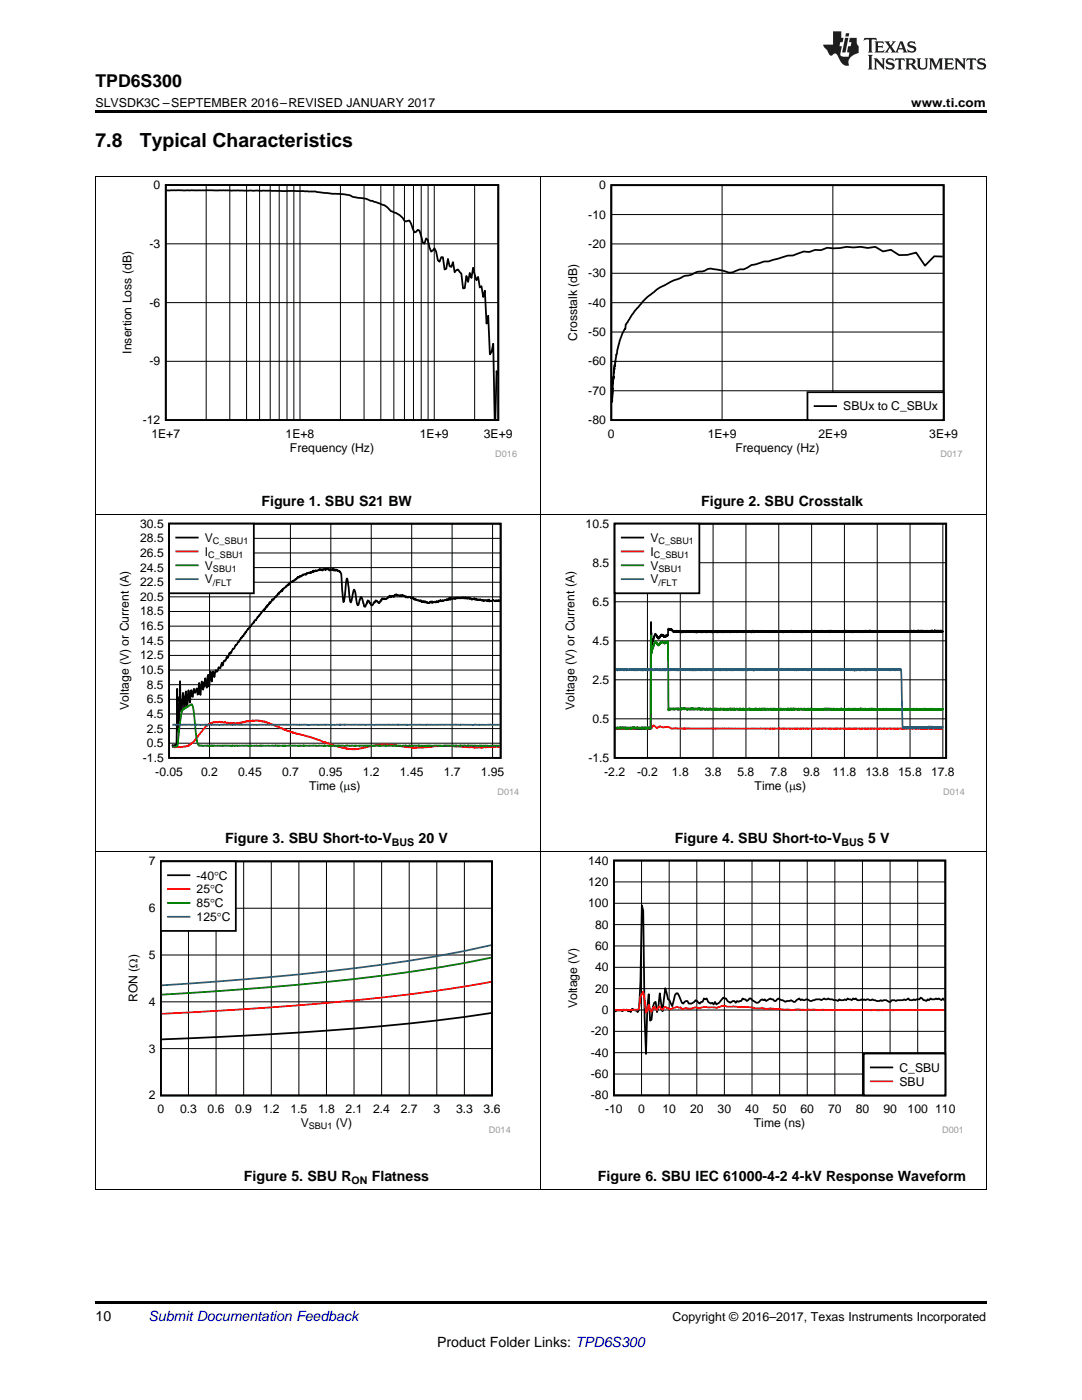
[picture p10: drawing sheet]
<svg xmlns="http://www.w3.org/2000/svg" width="216mm" height="279mm" viewBox="0 0 216 279" stroke-linecap="round" stroke-linejoin="round" font-family="sans-serif">
<path d="M19 237.4h.2zM196.7 237.4h.1zM19 259.7h177.8v.5h-177.8z" fill="#000"/>
<path d="M19.1 170v67.4M107.9 170v67.4M196.8 170v67.4M19 237.4h177.8" fill="none" stroke="#000" stroke-width=".2"/>
<path d="M25.1 171h76.7v55.1h-76.7z" fill-rule="evenodd" fill="#fff"/>
<path d="M32.1 171.9h66.1v46.7h-66.1zM98 202.2a564 564 0 0 1-60.4 5l-5.3 .2" fill="none" stroke="#000" stroke-width=".35"/>
<g fill="none" stroke="#000" stroke-width=".2">
<path d="M37.6 171.9v46.7M43.1 171.9v46.7M48.6 171.9v46.7M54.1 171.9v46.7M59.6 171.9v46.7M65.1 171.9v46.7M70.6 171.9v46.7M76.1 171.9v46.7M81.7 171.9v46.7M87.2 171.9v46.7M92.7 171.9v46.7M32.1 199.9h66.1"/>
<path d="M32.1 190.6h66.1M32.1 181.3h66.1M32.1 209.3h66.1"/>
</g>
<path d="M98 196a431.7 431.7 0 0 1-49.4 5.4l-16.3 .9" fill="none" stroke="#f00" stroke-width=".35"/>
<path d="M98 191.1a377.1 377.1 0 0 1-49.4 6.3l-16.3 1.1" fill="none" stroke="#008000" stroke-width=".35"/>
<path d="M98 188.6a350.6 350.6 0 0 1-49.4 6.9l-16.3 1.1" fill="none" stroke="#295c75" stroke-width=".35"/>
<path d="M32.1 171.9h14.9v13.9h-14.9z" fill-rule="evenodd" fill="#fff"/>
<path d="M32.1 171.9h15v13.9h-15zM33.5 174.7h4.3" fill="none" stroke="#000" stroke-width=".35"/>
<path d="M33.5 177.4h4.3" fill="none" stroke="#f00" stroke-width=".35"/>
<path d="M33.5 180.2h4.3" fill="none" stroke="#008000" stroke-width=".35"/>
<path d="M33.5 183h4.3" fill="none" stroke="#295c75" stroke-width=".35"/>
<path d="M112.8 170.8h79.2v55.3h-79.2z" fill-rule="evenodd" fill="#fff"/>
<path d="M122.5 171.7h66.1v46.9h-66.1zM188.5 199.6l-.4-.3-.2 .3-.6-.3-.3 .1-.2-.1-.3 .1h-.6l-.2-.1-.3 .3-.3-.2-.3 .4-.5-.2-.6-.5-.2 .3h-.6l-.3 .2-.3-.2-.2 .2h-.6l-.2-.3-.6 .3-.3-.2-.3 .2h-1.1l-.2 .2-.3-.2h-.6l-.2 .3h-.3a1.02 1.02 0 0 0-1.4-.1l-.3-.2-.2 .2h-.6l-.8-.4-.3 .2-.5-.2-.6 .2-.3-.2-.2 .2-.3-.2-.3 .2h-.5l-.3-.3-.3 .1-.3-.1-.2 .3-.9-.3-.3 .3-.2-.2-.3 .2h-.6l-.2-.2-.3 .4-1.1-.4h-.6l-.2-.1-.3 .1-.6-.1-.5 .3-.3-.2h-.8l-.6 .2a.74 .74 0 0 1-1.1-.2l-.5 .2-.6-.2-.2 .2-.3-.3-.8 .6h-.3l-.6-.3-1.1 .3-1.4-.6-.5 .5h-.3l-.3-.4-.5-.1-.8 .5-.3-.4-.3 .2-.3-.2-.5 .5a.74 .74 0 0 1-1.1-.1l-.6-.5h-.2l-.6 .5-.3-.4-.5-.1-.3 .5-.5 .1-.3-.1-.3 .3-.3-.3h-.2a.61 .61 0 0 1-.6 .3 .61 .61 0 0 1-.5-.3l-.3-.5-.6-.2-.8 1-.6 .4-.2-.6-.3 .6-.3-.4-.3 .2-.5-.4-.3-.6-.3 .1-.2-.1-.3 .6h-.3l-.3 .4-.8-.7a1.5 1.5 0 0 1-1.4 .7l-.2-.5-.6 .1-.3 .4-.2-.2-.9-1.9h-.2l-.3 .4-.6 2.2-.5-1.2-.3-.2-.5-2.2-.6 4.6-.6-3.6-.2 2.8-.3 1-.3-2.1-.3 .2-.2 .9-.3 2.5-.3 .2-.3-5.3-.2 2.6-.3 9.3-.3-7.3-.3-21.3-.2-1-.3 15.2-.3 5.6-.3 .5-.2-.3h-.3l-.6-.4-.2 .7-.3-.3-.3 .1-.3-.3-.2 .2-.3-.2-.3 .3a1.55 1.55 0 0 0-1.5 0" fill="none" stroke="#000" stroke-width=".35"/>
<g fill="none" stroke="#000" stroke-width=".2">
<path d="M122.5 176h66.1M128 171.7v46.9M133.5 171.7v46.9M139 171.7v46.9M144.5 171.7v46.9M150.1 171.7v46.9M155.6 171.7v46.9M161.1 171.7v46.9M166.6 171.7v46.9M172.1 171.7v46.9M177.6 171.7v46.9M183.1 171.7v46.9"/>
<path d="M122.5 197.3h66.1M122.5 193h66.1M122.5 188.8h66.1M122.5 184.5h66.1M122.5 180.3h66.1M122.5 214.3h66.1M122.5 210.1h66.1M122.5 205.8h66.1M122.5 201.6h66.1"/>
</g>
<path d="M122.7 201.6h3.2l1.6-.2 .3-2.6 .5-.9 .6 4.2 .3-.4 .2-1.2 .3 1.1 .3 .3 .3-.7 .2-.3 .6 .7 .3-.6 .2-.1 .6 .6 .6-.6 1.1 .5 1.1-.4 .5 .2 .3-.2 .3 .3 .2 .1 .6-.2 1.1 .1 .8-.2 .6 .1 1.1-.2h1.6a3.4 3.4 0 0 0 2.2-.3l.9 .2 4.1 .1 1.9 .3h2.5l1.4 .1 .2-.1 2.5 .3 1.4-.2 6.3 .2h23" fill="none" stroke="#f00" stroke-width=".35"/>
<path d="M172.3 210.3h16.3v8.3h-16.3z" fill-rule="evenodd" fill="#fff"/>
<path d="M172.3 210.3h16.3v8.3h-16.3zM173.8 213h4.2" fill="none" stroke="#000" stroke-width=".35"/>
<path d="M173.8 215.8h4.2" fill="none" stroke="#f00" stroke-width=".35"/>
<path d="M19.1 102.6v67.4M107.9 102.6v67.4M196.8 102.6v67.4M19 170h177.8" fill="none" stroke="#000" stroke-width=".2"/>
<path d="M23.4 103.6h80.2v55.1h-80.2z" fill-rule="evenodd" fill="#fff"/>
<path d="M33.7 104.5h66.2v46.8h-66.2zM99.7 119.8l-.1 .2-.2-.2-.2 .2-.2-.2-.1 .2-.5-.3-.3 .3-.3-.1-.2 .2v-.5l-.3 .4-.1-.2-.1 .1-.6-.1v.2l-.3-.3-.1 .2-.3-.3v.2l-.2-.2-.4 .2-.2-.3-.2 .2-.1-.3-.2 .2-.2-.1-.1 .2-.1-.2-.3-.2-.1 .2-.3-.3-.2 .3-.3-.3-.1 .3-.3-.2v.1l-.1-.2-.2 .2-.1-.2-.2 .2-.1-.1-.4 .1-.2-.2v.2l-.1-.1-.1 .2-.2-.1-.1 .1-.2-.1-.2 .2-.1-.2h-.2l-.1 .2-.1-.2v.3l-.2-.4-.2 .5-.2-.2-.1 .2v-.2l-.6 .3-.2-.1-.1 .2-.2-.2-.1 .1-.1-.1-.4 .4-.4-.2v.2l-.3-.1-.4 .2-.1-.3-.1 .3-.2-.2-.1 .2v-.2l-.2 .2-.2-.1-.1 .1-.1-.2-.1 .2-.2-.3-.2 .2-.2-.2-.2 .2-.1-.2-.1 .1-.1-.3-.1 .2-.1-.2v.1l-.6-.1-.2-.2-.1 .1-.1-.2-.1 .2-.2-.3v.1l-.1-.3-.2 .2-.1-.2-.1 .2-.2-.3-.2 .1-.1-.1-.2 .1-.3-.2v.2l-.1-.2-.1 .1-.5-.3h-.1v.2l-.2-.2-.1 .2-.1-.2-.1 .2-.2-.2h-.3l-.1-.2v.2l-.2-.1-.2 .1-.1 .3-.1-.2v.2l-.4-.1-.1 .2-.3-.3-.2 .4-.1-.2a.55 .55 0 0 1-.7 .5v-.2l-.1 .2-.1-.1-.2 .1-.1-.2-.1 .4-.1 .1v-.1l-.3 .5-.7-.5-.7 1-.3-.1-.4-.8-.2 .1v-.2l-.5 1.3-.2-.1-.6-1.9-.3 .6-.3 1.1h-.1l-.5-2.5-.2-.6-.7 2.5-.2-.4-.6-4.4-.7 4.8-.4-5.7-.2-.4-.4-.2-.1 .1-.1-.2-.1 .1-.2-.3-.1 .3-.2-.3-.2 .3-.1-.3-.1 .2v-.2l-.2 .2-.1-.2-.3 .3-.2-.4-.1 .1-.1-.1-.1 .1h-.2l-.1 .2-.2-.3-.4 .4v-.3l-.2 .2-.3-.3-.1 .3-.1-.1-.3 .2-.2 .1-.1-.2-.1 .2-.2-.1v.1l-.1-.1-.1 .3v-.3l-.4 .4v-.2l-.2 .3-.1-.1-.6 .2v-.1l-.1 .3-.1-.2v.2l-.3-.1-.3 .2-.1-.1-.2 .3-.1-.1-.2 .2-.1-.1v.3l-.3-.2-.4 .6v-.1l-.3 .2-.1 .2-.1-.1v.2l-.2-.1-.1 .2-.1-.1-.2 .3-.1-.1-.1 .4-.1-.2v.3l-.1-.2-.1 .2-.2 .2v-.2l-.2 .4-.4 .2-.1 .3-.1-.2-.1 .5-.1-.2-.1 .2v-.1l-.4 .3-.1 .4v-.2l-.1 .3-.5 .5-.2-.1-.3 .6v-.1l-.2 .2v-.2l-.4 .7v-.2l-.5 .8v-.1l-.1 .3-.1-.2-.4 .9-.1-.2-1.1 1.4a.83 .83 0 0 0-.5 .8l-.2-.1-.2 .6-.1-.2-1.6 2.1v-.1l-.4 .8-.1-.1-.3 .6-.1-.1-.4 .8h-.2l-.2 .5-.3 .2-.3 .7h-.2l-.4 .8-.1-.1-.1 .3-.2-.2-.3 1v-.2h-.2l-.1 .6-.2 .2-.1-.1-.1 .1-.3 1-.1-.6-.4 1.1-.2-.3-.3 .9-.2 .1-.2-.3-.2 1.3-.3-1.1-.2 2-.3-2-.3 3.1-.1-2.4-.3 2.5-.2-1.4-.1 .6v-1l-.2 1.5v-.8l-.3 1.5-.2-1.6-.3 2.7-.3-2.4-.3 2.3-.1-1.2-.4 .9-.2-.8-.1 .1-.2 1.5-.3-1.3-.2 2.4-.3-2.4-.2 3.2-.3-3-.3 3.4-.3-3.1-.3 3.8-.3-6.2-.2 10.3-.1-5.6-.1 2.3-.1-.1v-5.3l-.2 11.2-.2 .2-.3-.2-.1 .2-.1-.2-.1 .2" fill="none" stroke="#000" stroke-width=".35"/>
<g fill="none" stroke="#000" stroke-width=".2">
<path d="M33.7 119.1h66.2M33.7 116.2h66.2M33.7 113.3h66.2M33.7 110.4h66.2M33.7 107.4h66.2M41.8 104.5v46.8M49.9 104.5v46.8M57.9 104.5v46.8M66 104.5v46.8M74.1 104.5v46.8M82.2 104.5v46.8M90.2 104.5v46.8"/>
<path d="M98.3 104.5v46.8M33.7 139.6h66.2M33.7 136.6h66.2M33.7 133.7h66.2M33.7 130.8h66.2M33.7 127.9h66.2M33.7 125h66.2M33.7 122h66.2M33.7 148.3h66.2M33.7 145.4h66.2M33.7 142.5h66.2"/>
</g>
<path d="M99.7 149l-2.7 .2-.4-.1-.6 .1-1-.1-.3 .1-.1-.1-.1 .1-.5-.1-.3 .1-1-.1-.2-.1-.2 .1-2.2-.3-1.8 .1-.3-.1-.1 .1-2.7 .2-.2 .1-.3-.1-.2 .1-.2-.1v.1l-.7-.1-.5 .2-.2-.2-.2 .2-.1-.2-.3 .1-.3-.1h-.9l-3.2-.5-.2 .1-.5-.2h-1.1l-4.7 1h-1.8l-1.7-.5-.3 .1-1.3-.5v.1l-4.5-1.7-3.5-.8-4.4-1.7-.2-.2-.1 .1-.4-.3-.2 .1-.1-.2h-.8l-.3-.2-.1 .1-.1-.1h-1.1l-.9 .2-.3-.1-.6 .3v-.1l-.4 .1h-.4l-.3 .2-.4-.1-.4 .2-1.4-.3-.2 .1-.3-.2-.2 .1-.4-.2-.2 .2-.3-.2-.4 .2-.8-.1-1.5 .8-2 2.7-1.3 1.2-1.8 .3h-.8l-.3 .1-.3-.2-.2 .1" fill="none" stroke="#f00" stroke-width=".35"/>
<path d="M99.7 148.8h-59.7a.62 .62 0 0 1-.6-.6l-1-7.4-.1-.3-.2 .1-1.6 1a44 44 0 0 0-1.1 7.3l-1 .1" fill="none" stroke="#008000" stroke-width=".35"/>
<path d="M34.4 144.6h65.3" fill="none" stroke="#295c75" stroke-width=".35"/>
<path d="M33.7 104.5h16.9v13.9h-16.9z" fill-rule="evenodd" fill="#fff"/>
<path d="M33.7 104.5h16.9v13.9h-16.9zM35.2 107.3h4.3" fill="none" stroke="#000" stroke-width=".35"/>
<path d="M35.2 110h4.3" fill="none" stroke="#f00" stroke-width=".35"/>
<path d="M35.2 112.8h4.3" fill="none" stroke="#008000" stroke-width=".35"/>
<path d="M35.2 115.6h4.3" fill="none" stroke="#295c75" stroke-width=".35"/>
<path d="M112.3 103.6h80.2v55.1h-80.2z" fill-rule="evenodd" fill="#fff"/>
<path d="M122.6 104.5h66.2v46.8h-66.2zM188.1 125.9l-.1 .2-.1-.2v.3l-.1-.3v.3v-.4l-.1 .3-.1-.3-.2 .4v-.3v.2v-.2l-.1 .2-.1-.2v.2v-.3l-.1 .4-.1-.4v.3v-.2l-.1 .2-.1-.2-.1 .2v-.3l-.1 .3-.1-.3-.1 .3-.1-.2v.2l-.1-.2-.1 .2v-.2v.2l-.1-.3v.3l-.2-.3v.3l-.1-.2-.1 .2v-.2l-.1 .1-.1-.1-.1 .2v-.2l-.1 .2v-.2l-.1 .2-.2-.3-.1 .3-.1-.2v.3l-.2-.3-.2 .2-.1-.3-.1 .3-.2-.3-.1 .3-.1-.3v.3l-.1-.2-.1 .2-.1-.2v.2l-.1-.3v.2l-.1 .1v-.3l-.2 .3-.2-.2-.1 .2v-.2l-.1 .2-.1-.2-.1 .1v-.2l-.1 .3v-.2l-.1 .2-.1-.1v.2l-.2-.4-.1 .4-.1-.3-.1 .2-.1-.2-.1 .2-.3-.2v.3v-.3l-.2 .2v-.2l-.1 .3-.2-.3v.3l-.1-.2-.1 .2v-.3l-.1 .2-.1-.2-.1 .3-.1-.3-.1 .2-.2-.2-.2 .3-.1-.3v.2l-.2-.2-.1 .3-.1-.3-.1 .3-.1-.3-.1 .2-.1-.2v.3l-.2-.3-.1 .2v-.2l-.2 .2v-.2l-.1 .2-.1-.2-.1 .3v-.3l-.1 .3v-.3l-.1 .3v-.3l-.1 .3v-.3l-.1 .2v-.2l-.1 .2v-.2l-.1 .2-.2-.1v.2l-.2-.3-.1 .3v-.3l-.1 .3-.2-.3v.2l-.1-.1-.2 .2v-.2l-.1 .2v-.2l-.2 .1v-.2l-.1 .3-.1-.3v.2l-.1-.1-.1 .1-.1-.2-.1 .3v-.3l-.1 .2v-.2l-.1 .2-.1-.1v.2v-.3v.2l-.2-.1v.2l-.1-.3v.2l-.1-.2-.2 .3-.1-.3-.1 .2v-.1l-.2 .1v-.2l-.1 .2v-.2l-.1 .2-.1-.3-.1 .3-.1-.3v.3v-.2l-.1 .2-.1-.2v.2l-.1-.2v.3l-.1-.3-.1 .2-.1-.2-.1 .2v-.3l-.1 .3v-.2v.2l-.1-.2-.1 .3-.1-.3-.2 .3v-.3v.3l-.1-.3v.2l-.2-.2-.1 .3-.1-.2v.1v-.1v.1l-.1-.1-.1 .1v-.2l-.2 .3v-.3l-.1 .3-.1-.3-.1 .2-.1-.2-.1 .2v-.2l-.2 .2v-.2v.2l-.2-.2v.2l-.1-.2v.3l-.2-.3-.1 .3-.1-.3-.1 .3-.1-.2-.1 .1-.1-.2-.1 .3-.1-.3v.2v-.2l-.1 .2-.1-.1-.2 .2v-.4l-.1 .4-.1-.3v.3l-.1-.3v.2l-.2-.2v.2l-.1-.2v.3l-.1-.3v.3l-.2-.3v.3v-.3l-.1 .2-.1-.2-.2 .2-.1-.2v.2v-.2l-.1 .2-.1-.2-.1 .2v-.2l-.2 .2-.1-.2v.2l-.1-.2-.1 .2v-.2l-.1 .3-.1-.3-.2 .2-.1-.2v.2l-.1-.2-.1 .2v-.2v.2v-.3l-.1 .3-.1-.2v.3l-.1-.3v.3v-.2l-.1 .2-.1-.4v.4v-.2l-.2 .1v-.2l-.2 .3v-.3l-.1 .3v-.3l-.1 .2-.2-.1v.2l-.1-.3v.2l-.1-.1v.1l-.1-.1v.1v-.1l-.1 .1v-.2l-.2 .2v-.3v.3l-.1-.2-.1 .2-.1-.2v.3v-.2l-.1 .1-.1-.1-.1 .2-.1-.3-.1 .2-.1-.2v.2v-.2l-.2 .2-.1-.2v.2v-.2l-.1 .2v-.2l-.1 .2v-.3l-.1 .3v-.2v.2l-.1-.2-.2 .2-.1-.3-.2 .3v-.2l-.1 .2-.1-.2v.3v-.3l-.1 .2v-.2l-.2 .2v-.2l-.2 .2v-.1v.1v-.1l-.2 .1-.1-.2v.2v-.2l-.1 .3-.2-.3-.1 .2v-.2l-.1 .3-.1-.3-.1 .2-.2-.1v.2l-.1-.2-.2 .2v-.3l-.1 .3v-.3l-.1 .2-.1-.2-.1 .2v-.2l-.1 .3v-.2v.2l-.3-.3-.1 .2v-.2l-.1 .2v-.1l-.1 .2v-.3l-.1 .3v-.3l-.1 .2-.2-.2v.3v-.3v.3l-.1-.3v.2l-.2-.3v.3l-.2-.2v.2l-.1-.2-.1 .2v-.2v.2l-.1-.2v.3l-.1-.3v.2l-.1-.2v.2l-.1-.2-.1 .2v-.2v.3v-.2l-.1 .1-.1-.2-.1 .2v-.2v.2l-.1-.2-.2 .3v-.2l-.1 .2v-.2l-.1 .2v-.2l-.1 .1v-.2v.2l-.1-.2-.1 .3-.1-.3-.2 .2v-.2v.2l-.2-.2v.3l-.1-.2-.1 .2v-.3l-.1 .3v-.2l-.2 .1v-.1v.1l-.1-.2-.2 .3-.1-.3-.1 .3v-.3l-.1 .2v-.2v.3l-.1-.2-.1 .2v-.2l-.1 .1v-.2l-.1 .3-.1-.3-.1 .3v-.3l-.2 .3v-.3l-.1 .3v-.3l-.1 .3-.1-.3v.2v-.2l-.1 .2-.1-.1v.2l-.1-.2v.2l-.2-.3v.3v-.3l-.2 .2v-.2l-.1 .3-.2-.3v.3l-.2-.3-.1 .2-.1-.2-.1 .3-.1-.3-.1 .2v-.2v.2l-.1-.1v.2l-.1-.3-.1 .3v-.3l-.1 .3-.1-.3v.2l-.2-.2v.2l-.1-.2v.3l-.2-.3v.3v-.3l-.1 .3-.1-.4-.1 .4-.1-.3-.2 .3v-.2l-.1 .2-.1-.3v.2v-.2v.2l-.1-.1v.2l-.3-.3v.2l-.2-.2-.2 .3v-.3l-.1 .2v-.2l-.1 .3v-.3l-.1 .2-.1-.2v.3l-.1-.2-.1 .2v-.2l-.1 .2-.1-.3v.3l-.2-.2-.1 .2-.1-.2v.2l-.1-.2v.1l-.1-.1-.1 .2v-.2l-.2 .2-.1-.3-.1 .3-.1-.2-.2 .2v-.3v.2l-.1-.2v.2l-.1-.2-.1 .3-.2-.3-.1 .3v-.2l-.1 .2v-.2l-.2 .2v-.2l-.1 .2v-.2v.2l-.1-.2v.1v-.1l-.1 .1-.1-.1-.1 .1-.1-.1v.2v-.2l-.1 .2-.1-.3v.2v-.2l-.1 .2-.1-.2-.1 .3-.1-.3-.1 .3v-.3l-.1 .3v-.2l-.1 .2-.1-.3-.1 .3-.1-.2-.2 .2-.1-.3v.3v-.2l-.1 .2-.1-.3v.3v-.3l-.1 .3v-.2l-.1 .2-.1-.2v.2l-.1-.3-.1 .3-.1-.3-.1 .3v-.2l-.1 .2v-.2l-.1 .2-.1-.2-.1 .2v-.3v.3l-.2-.3-.1 .3v-.2l-.1 .2-.1-.3-.1 .3v-.3l-.1 .3-.1-.3-.1 .3-.2-.3v.3l-.1-.3-.1 .2-.1-.2-.1 .3-.1-.3-.2 .3v-.3l-.1 .3-.1-.3-.1 .3v-.2l-.1 .1v-.2l-.1 .3-.1-.2-.1 .2v-.2v.1l-.2-.1-.2 .2-.1-.3-.1 .3-.1-.3v.3l-.1-.2-.1 .2-.2-.3v.3l-.1-.2v.2l-.1-.2-.1 .2-.1-.2-.1 .1v-.2v.3v-.2l-.1 .2v-.2v.2l-.1-.2v.2l-.1-.2-.1 .2-.1-.2-.2 .2v-.3l-.1 .3-.2-.3v.2l-.1-.2-.1 .3-.1-.3v.3l-.1-.2-.1 .2v-.2v.2l-.1-.2v.2v-.2l-.1 .2-.1-.2-.1 .2-.1-.3-.2 .3v-.2l-.1 .2-.1-.2v.2l-.1-.2-.1 .2-.1-.2-.1 .1-.1-.2-.1 .2v-.2v.2l-.1-.2v.2l-.1-.2-.2 .3v-.3l-.1 .2v-.2v.2l-.2-.1-.1 .2-.1-.3v.2l-.1-.2v.1l-.1-.3-.1 .1v-.2l-.1 .2v-.2v.1l-.2-.1v.1l-.1-.1-.2 .1-.1-.3-.2 1.5-.1-.2-.1 .3v-.2v.2v-.2h-.1v.3l-.1-.3v.3l-.1-.2-.1 .2v-.2l-.1 .2v-.3v.3l-.1-.3v.2l-.1-.2v.1l-.2-.2v.1v-.2l-.1 .3v-.2l-.1 .2v-.1l-.5 .7-.7-1-.6 1.7v-.3v.4v-.5l-.1 1.3v-1.2v1.6l-.1-5.4-.1 21.3v-.1l-.1 .1-.2-.2v.2l-.1-.2v.2v-.1l-.1 .1-.1-.1v.2l-.1-.2-.1 .1v-.1l-.1 .1-.1-.1-.1 .1v-.2l-.1 .2-.1-.2-.1 .2-.3-.2v.2l-.1-.2-.1 .2v-.1l-.1 .1v-.1l-.1 .1-.1-.1v.1l-.1-.2v.2l-.1-.2-.2 .2v-.2l-.2 .3v-.2h-.2v.2v-.2l-.1 .1v-.1l-.1 .1-.1-.2-.1 .2-.1-.2-.1 .2v-.2v.2l-.2-.2-.1 .2v-.2l-.1 .2-.1-.1v.1l-.1-.1v.1v-.1l-.2 .1v-.1l-.1 .1-.1-.2-.1 .3v-.2l-.2 .1v-.2l-.1 .3v-.3v.2l-.1-.2v.2l-.1-.1-.1 .1-.2-.1v.1v-.1v.2l-.1-.3-.2 .3-.1-.3-.1 .2-.1-.1-.1 .1v-.2l-.1 .2-.2-.1-.2 .1-.1-.1-.2 .1" fill="none" stroke="#000" stroke-width=".35"/>
<g fill="none" stroke="#000" stroke-width=".2">
<path d="M122.6 112.3h66.2M129.2 104.5v46.8M135.7 104.5v46.8M142.3 104.5v46.8M148.8 104.5v46.8M155.4 104.5v46.8M161.9 104.5v46.8M168.5 104.5v46.8M175 104.5v46.8M181.6 104.5v46.8M188.1 104.5v46.8M122.6 135.7h66.2"/>
<path d="M122.6 127.9h66.2M122.6 120.1h66.2M122.6 143.5h66.2"/>
</g>
<path d="M122.8 145.4h7.1l.5-.7 .6 .6 .8-.3 .5 .2 .9-.1 .9 .3h54" fill="none" stroke="#f00" stroke-width=".35"/>
<path d="M188.1 141.6l-.1-.1v.2l-.2-.3v.3l-.2-.2v.2l-.1-.2-.2 .2v-.2l-.1 .2-.1-.2-.1 .2v-.2l-.1 .2v-.2v.2l-.1-.2v.2v-.2l-.2 .2v-.2l-.2 .2v-.2l-.1 .2v-.3v.3l-.1-.2-.1 .2v-.2l-.2 .2v-.3v.2l-.2-.1v.1v-.2l-.1 .3-.1-.2-.1 .2-.1-.3-.1 .3v-.3v.3l-.3-.3v.3v-.2l-.1 .2v-.2l-.2 .2v-.3l-.1 .3-.1-.3v.3l-.1-.2v.1l-.1-.1-.1 .1-.1-.1v.2l-.1-.2v.2l-.1-.2v.2l-.1-.3-.1 .2-.2-.1v.2l-.1-.2v.2l-.1-.2v.1l-.1-.1v.2l-.1-.2v.2l-.1-.2-.1 .2v-.3v.3l-.1-.2-.1 .2v-.3l-.2 .3-.1-.3v.3l-.1-.2-.1 .2-.2-.3-.1 .3-.1-.3v.2l-.2-.1-.1 .2v-.2l-.1 .2-.1-.2v.1v-.2l-.1 .2-.1-.2-.1 .3-.2-.3v.2l-.2-.1-.1 .1v-.1v.2l-.1-.2v.2v-.2l-.1 .2-.1-.2-.2 .2v-.2l-.2 .2v-.2l-.1 .2v-.2l-.1 .1v-.1l-.1 .1v-.1l-.1 .1-.1-.1v.2l-.1-.3v.2l-.1-.1-.1 .2-.1-.2v.2l-.1-.2v.2l-.1-.2v.1l-.1-.1-.1 .1-.1-.2v.3l-.1-.2-.1 .2-.2-.2-.1 .2-.1-.2-.1 .2-.1-.3-.1 .3v-.2l-.1 .1-.1-.1-.1 .2-.1-.2v.2l-.1-.3-.1 .2-.1-.1v.2l-.2-.2v.2l-.1-.3-.1 .3v-.3l-.1 .3v-.2l-.1 .2v-.2v.1l-.2-.1-.1 .2v-.2l-.1 .2v-.2l-.1 .2-.1-.2-.1 .2-.1-.2v.1l-.2-.1v.2v-.3l-.1 .2-.1-.1v.1l-.2-.1-.1 .2-.1-.3-.1 .2-.1-.1v.2l-.1-.3v.2l-.1-.2v.2l-.1-.2v.3l-.1-.3v.2v-.2v.2l-.1-.1-.1 .1-.1-.2v.3l-.1-.3v.2l-.1-.2v.2v-.2l-.1 .2-.1-.1v.2v-.2l-.2 .1v-.1l-.1 .1v-.1v.1l-.1-.1v.2l-.1-.3-.1 .2v-.2l-.1 .3-.1-.3v.3l-.1-.3-.1 .2v-.1l-.1 .1-.1-.2v.2l-.1-.1-.1 .2-.1-.3-.1 .3v-.3l-.2 .3-.1-.3-.1 .3-.2-.3v.3v-.2l-.2 .1v-.2l-.1 .2v-.2v.2l-.1-.2-.1 .2-.1-.2v.2l-.2-.1v.2l-.1-.3v.2l-.2-.1-.1 .2-.1-.3v.2l-.2-.2v.2v-.2v.2l-.1-.2v.2l-.1-.2-.2 .3-.1-.3-.1 .3-.1-.2v.2l-.1-.2v.1v-.1l-.1 .1-.1-.1v.1l-.1-.2-.1 .3-.1-.2v.1l-.1-.1-.1 .2-.1-.3-.1 .3-.1-.3v.2v-.2l-.1 .2-.2-.1v.2l-.1-.3-.1 .3v-.2l-.1 .2-.1-.3v.2l-.1-.2v.2v-.2l-.2 .2v-.2l-.1 .2-.1-.1v.1l-.1-.2-.1 .2v-.2l-.1 .2v-.1v.1v-.2l-.2 .2v-.1v.2l-.1-.3-.1 .3-.1-.3-.1 .2-.2-.2v.2l-.1-.2-.1 .2v-.2l-.2 .2v-.2l-.1 .2-.1-.2v.3l-.1-.3v.2l-.3-.2v.2v-.2l-.1 .2-.1-.1-.1 .1v-.2v.3l-.1-.3-.2 .3-.1-.2-.1 .2-.1-.2v.1l-.2-.1v.1l-.1-.2-.1 .2-.1-.2v.3v-.2l-.1 .1-.3-.2v.2l-.1-.1v.1l-.2-.2-.1 .3-.1-.3v.3v-.2l-.2 .1v-.2l-.1 .2-.1-.2v.2v-.2l-.1 .2-.2-.2-.1 .2-.1-.2-.1 .3-.1-.2-.1 .1v-.2l-.1 .2-.2-.2v.3l-.1-.3-.1 .2-.1-.2-.1 .2v-.1l-.2 .1v-.2v.2l-.2-.2-.1 .2-.1-.2v.2v-.2l-.1 .2v-.2v.3l-.2-.3v.3l-.1-.2v.1l-.1-.2-.2 .2-.1-.2-.2 .2v-.2l-.1 .2-.1-.1v.2v-.3l-.2 .3v-.3l-.3 .3-.1-.3-.2 .2v-.2v.2v-.2l-.1 .2-.1-.1v.2l-.2-.3v.2l-.1-.1-.1 .1-.1-.1v.1l-.1-.2-.3 .2v-.2v.2l-.1-.2v.2l-.2-.2-.1 .3v-.3l-.2 .2-.1-.2-.1 .2v-.2l-.1 .2-.1-.2v.2l-.2-.1-.1 .1v-.2v.2l-.2-.1v.2v-.3v.3l-.1-.2v.1l-.2-.1v.1l-.1-.2v.2v-.2l-.1 .2-.1-.2-.1 .3-.1-.3-.1 .2v-.2l-.1 .2v-.1l-.1 .1-.1-.1v.2v-.3l-.3 .2-.1-.2-.1 .2-.1-.2-.1 .2v-.2l-.1 .2-.1-.1-.1 .2-.1-.3-.1 .2v-.2v.2l-.2-.2-.2 .2-.1-.2v.2l-.2-.2v.3l-.1-.3-.2 .2v-.2v.2l-.1-.2v.2v-.2v.2l-.2-.1v.2v-.3l-.1 .2-.1-.2v.2l-.1-.1v.2v-.3l-.1 .2-.1-.2-.1 .2v-.2l-.1 .2v-.2v.2l-.3-.2v.2v-.1l-.1 .1v-.2v.3l-.1-.2-.1 .2v-.2l-.1 .1-.1-.2v.3l-.1-.3v.3l-.1-.3v.2l-.1-.2-.1 .2v-.2l-.2 .2-.2-.2v.3v-.2l-.1 .1v-.1l-.1 .1v-.1v.1l-.1-.1-.1 .1v-.2l-.2 .3v-.3l-.2 .3-.1-.3-.1 .3-.2-.3v.3l-.1-.3v.2l-.1-.2v.3l-.1-.3v.2l-.1-.1-.1 .1v-.2v.2l-.1-.2v.2l-.1-.2v.2l-.1-.2-.2 .2-.1-.1v.2l-.1-.3-.1 .2v-.2l-.1 .3v-.3l-.2 .2-.1-.2-.1 .2-.1-.2-.1 .2v-.2v.2l-.1-.2v.2v-.2l-.1 .2v-.2l-.1 .2v-.2l-.1 .2-.1-.2-.1 .2v-.2v.2l-.1-.2v.2l-.1-.2-.1 .2v-.2l-.1 .2-.1-.2v.2l-.1-.2-.2 .2-.1-.2v.2v-.1v.1l-.1-.1-.2 .1v-.2v.2l-.1-.2-.1 .2v-.2v.2l-.1-.2v.2l-.1-.2-.2 .2-.1-.2-.1 .2-.1-.2-.1 .3v-.3l-.1 .3v-.3l-.1 .2-.1-.2v.3l-.1-.3-.1 .2v-.2v.2l-.1-.1-.2 .1-.1-.2-.2 .2v-.2l-.1 .2-.1-.2v.2l-.2-.2-.1 .2v-.2l-.2 .2-.2-.2v.2v-.2l-.3 .3v-.2v.1l-.1-.2v.2l-.1-.2-.1 .2-.1-.2v.2l-.1-.2v.2l-.2-.2v.3l-.1-.3-.1 .3-.1-.3-.2 .2v-.3l-.1 .3-.1-.2-.1 .3-.1-.3v.2l-.2-.2v.2v-.2l-.1 .2-.1-.2-.1 .2v-.2v.2v-.2l-.2 .2v-.3l-.1 .3-.1-.2v.2v-.2l-.1 .2v-.2l-.1 .2v-.2l-.1 .2-.1-.2-.1 .2-.1-.2v.2l-.1-.2v.1l-.2-.1-.1 .2v-.2l-.2 .2v-.2l-.1 .2v-.2l-.2 .1-.1-.1-.1 .2-.2-.2v.1v-.1l-.2 .1v-.1l-.1 .2v-.2v.2l-.1-.2-.2 .2v-.2l-.1 .2-.2-.2v.2l-.1-.2-.1 .2-.1-.2-.2 .2v-.2l-.1 .2-.1-.2-.1 .2v-.2v.2l-.1-.2-.1 .2-.1-.2-.1 .2v-.2v.2l-.1-.2-.1 .2-.1-.2v.2v-.2l-.1 .2-.2-.2v.2v-.2l-.1 .2-.1-.1v.3l-.1-13.8-.2 .2-.1-.1-.1 .2-.1-.1-.1 .2-.1-.2-.1 .2v-.2v.2v-.2l-.1 .1-.2-.3-.1 .2-.1-.1-.6 .7v-.2l-.1 .2-.2-.3v.1v-.3v.2l-.3-.5-.3 .8-.1-.1-.2 .9v-.3l-.1 .4v-.5v.7v-.6l-.1 1.1-.1-3.7-.1 18.7-.1-.1-.1 .1-.1-.2-.1 .1v-.1v.2l-.1-.2-.1 .1v-.1l-.1 .2v-.2l-.1 .2v-.2l-.1 .2-.1-.2-.1 .2-.1-.2-.1 .2v-.2l-.2 .2-.1-.2v.2l-.1-.2-.1 .2v-.1l-.2 .1-.1-.2v.2l-.1-.2-.1 .2-.3-.2v.2l-.1-.2-.1 .2-.1-.2-.1 .1v-.1v.2l-.2-.2-.1 .2-.1-.2v.2l-.1-.2v.1l-.1-.1-.1 .2-.1-.2-.1 .2-.1-.2-.3 .2v-.2l-.1 .2-.2-.1v.1l-.2-.2-.1 .2-.1-.2v.2l-.1-.2v.2l-.2-.2-.1 .1-.1-.1v.2l-.1-.2-.2 .1v-.1l-.1 .2-.1-.2v.2v-.2l-.1 .2-.1-.2v.1l-.2-.1-.1 .2v-.2v.2l-.1-.2v.2v-.2l-.1 .2v-.2l-.1 .2-.2-.2" fill="none" stroke="#008000" stroke-width=".35"/>
<path d="M122.8 133.7l.1-.1v.1l.1-.1v.2v-.3l.1 .3v-.3l.1 .3 .1-.2v.1l.1-.2 .1 .2 .1-.1v.2l.2-.3 .1 .3 .1-.2 .2 .1 .1-.1 .1 .2 .1-.2v.2l.1-.2 .2 .2v-.2l.1 .2 .1-.2v.2v-.2l.1 .2v-.2l.4 .2v-.2l.1 .1v-.2l.1 .3v-.2l.1 .1 .1-.2v.3l.2-.2v.2v-.2l.1 .2 .2-.2v.1l.1-.1 .1 .2 .2-.2v.2l.1-.2 .1 .2v-.2l.2 .2 .1-.2 .1 .1v-.2l.1 .2v-.1l.1 .1v-.1l.1 .2 .1-.2 .1 .2v-.2l.1 .2v-.2l.1 .1 .1-.1v.2l.2-.2v.2v-.2l.1 .1 .1-.1 .1 .1v-.1v.2l.1-.2 .1 .2 .1-.2v.2l.1-.3 .1 .2v-.2l.1 .3v-.2l.1 .2v-.2l.2 .1v-.2l.2 .2v-.1l.1 .2 .1-.3v.2l.1-.1 .1 .2 .1-.2v.2l.2-.2 .1 .2 .1-.2v.2l.1-.2v.2v-.2l.1 .1v-.1v.1l.1-.1v.2l.1-.2 .1 .1 .1-.2v.3l.2-.2v.2l.1-.2v.2l.1-.3v.3l.1-.2 .1 .2v-.2v.2l.3-.2 .1 .2v-.2v.2l.1-.2 .1 .2v-.2l.1 .2v-.2l.2 .2v-.2l.1 .1v-.2l.1 .3v-.2l.1 .2v-.2l.2 .2v-.3l.2 .3 .1-.2v.2v-.3l.2 .3 .1-.2v.2l.2-.2 .1 .2 .2-.3v.2v-.1l.1 .2 .1-.2 .1 .1v-.1l.1 .1 .1-.2 .1 .3 .1-.2 .2 .2v-.2l.1 .2v-.2h.1v.2l.1-.2 .1 .2v-.2v.2l.1-.2 .1 .1 .1-.2v.3l.1-.2 .1 .2v-.2l.1 .2v-.2l.2 .2 .2-.2v.1v-.1l.1 .2v-.2l.1 .2 .1-.3 .1 .3 .1-.3 .2 .3v-.2l.1 .2 .1-.3v.3v-.2l.2 .2v-.3l.1 .3v-.2l.1 .2 .2-.2v.2l.1-.2v.2v-.2l.2 .2v-.2v.2v-.2l.2 .2v-.3l.2 .3 .1-.2 .1 .2 .1-.2v.1l.1-.2 .2 .3 .1-.2 .1 .2 .2-.2v.2l.1-.2v.2l.1-.2v.2v-.3l.1 .3 .2-.2 .1 .1 .1-.2v.2v-.1l.2 .1v-.2l.1 .3 .1-.3 .1 .3v-.2l.1 .2v-.2v.1l.1-.1 .2 .1v-.2l.1 .3 .2-.3 .1 .3 .1-.3 .1 .3 .1-.3v.3l.1-.3 .1 .2 .1-.2v.3l.1-.2v.2l.2-.3 .1 .3v-.3v.2l.1-.1 .1 .2v-.2l.1 .1v-.2v.2v-.2l.1 .2 .2-.1v.1v-.2l.1 .3v-.2l.1 .2v-.2l.1 .2v-.2l.2 .2 .1-.2v.2l.1-.2v.2l.3-.3v.2l.1-.2v.2l.2-.1v.2l.1-.2 .1 .2v-.2l.1 .2v-.2l.1 .1 .2-.1v.2l.1-.2 .1 .2v-.2l.1 .2 .1-.2 .1 .2 .1-.3 .1 .3 .1-.2 .1 .1 .1-.1v.2l.2-.3 .1 .3 .1-.3 .1 .2 .1-.1 .1 .2v-.3l.1 .3 .1-.3v.3v-.3l.1 .2v-.1l.3 .1v-.2l.1 .2v-.2v.3l.1-.3 .2 .3v-.2l.1 .1 .1-.1v.1v-.2l.1 .3v-.2l.2 .1v-.2l.2 .3v-.3l.1 .3 .2-.3 .1 .3v-.3l.1 .2v-.1l.2 .1v-.2v.2l.1-.1 .1 .1 .1-.1 .1 .1v-.2l.1 .2 .1-.1 .1 .2v-.2l.1 .2v-.3l.1 .3v-.2v.2l.1-.2 .2 .1v-.2l.1 .3v-.2l.1 .2 .2-.3v.2l.1-.2 .2 .2v-.2l.1 .3v-.2l.1 .2 .1-.2 .1 .2v-.2l.1 .2v-.3l.1 .2 .2-.2 .1 .3v-.2l.1 .1 .1-.2 .1 .2 .1-.2 .1 .3 .1-.3v.2l.1-.2 .1 .2 .1-.2 .1 .2v-.2l.1 .2 .1-.2v.2l.1-.2v.2v-.2l.1 .2v-.2l.1 .2v-.2l.1 .2 .1-.2 .2 .3 .1-.3v.2l.2-.2v.2l.1-.2v.2l.1-.2 .1 .2v-.1l.2 .1 .1-.2v.3l.1-.3v.3l.1-.3v.2l.1-.2v.2l.1-.2v.3l.1-.3v.2l.1-.1v.1v-.2l.2 .3v-.3l.1 .2 .1-.2 .1 .2 .1-.2 .1 .2v-.2l.1 .2v-.1l.1 .1 .1-.1 .1 .1v-.2l.1 .2v-.2v.3l.1-.3 .1 .2v-.2l.1 .2 .1-.1v.1v-.2l.1 .2v-.3v.3l.1-.2 .1 .2 .1-.2v.2l.2-.1 .1 .1 .1-.2v.2v-.2v.2l.1-.2 .1 .2 .1-.2 .1 .3v-.2l.1 .1 .1-.2v.2v-.1l.1 .1 .1-.1v.2l.2-.2v.1l.2-.1v.2v-.3l.1 .3 .3-.3 .1 .2 .1-.1v.2l.1-.3 .2 .2v-.2v.2l.1-.2 .1 .2v-.2v.2l.2-.2v.2l.1-.2v.2l.2-.2v.2v-.1l.1 .1v-.2l.1 .3v-.3l.1 .3v-.2l.1 .1v-.2l.1 .2 .1-.2v.2l.1-.2 .1 .2v-.2l.2 .2v-.2l.2 .3v-.2l.1 .2 .1-.2 .2 .2v-.3v.2v-.2l.1 .2v-.1v.1v-.1l.1 .1 .2-.1v.1v-.2l.2 .2 .1-.2 .1 .2 .1-.2v.2l.2-.1v.2v-.3l.1 .2 .1-.2 .2 .2 .1-.2v.2v-.1l.1 .1v-.2v.2l.1-.2 .2 .3v-.2l.1 .2 .1-.3 .1 .3 .2-.3v.2l.1-.2v.2l.1-.2 .1 .2 .1-.2v.2l.1-.2v.2v-.1l.1 .2 .1-.3v.2l.2-.2 .1 .3 .1-.3v.3l.1-.2 .1 .1v-.1l.1 .2 .2-.3 .1 .2v-.2l.1 .3 .1-.3 .1 .2 .1-.1v.2v-.3l.1 .3v-.3l.1 .2 .1-.1v.1l.2-.1v.2v-.2l.1 .2 .1-.4v.4l.1-.3v.3v-.2l.1 .1h.1l.1-.2 .1 .2 .1-.2 .1 .2v-.1l.1 .1 .1-.1 .1 .2 .1-.2 .2 .1v-.2l.1 .3 .1-.2v.2l.1-.2 .2 .2 .1-.2v.2v-.2l.1 .1 .1-.1v.1v-.1l.2 .2v-.3l.2 .3 .1-.2v.2v-.2l.2 .2v-.2v.2l.1-.2 .1 .2 .1-.2v.2v-.2l.2 .2v-.2l.2 .2v-.2l.1 .2 .1-.2v.2l.1-.2v.2l.1-.2v.2l.1-.2v.1l.1-.2 .2 .3 .4-.2v.2l.1-.4v.4l.1-.3v.3l.1-.2v.2l.1-.2v.2l.2-.2 .1 .2 .1-.3v.2l.2-.2 .1 .2 .1-.2v.2l.1-.2 .1 .3 .1-.3 .2 .2 .1-.2v.3v-.3l.1 .3 .2-.3 .1 .2v-.2v.3l.1-.3 .1 .3v-.3l.2 .2 .1-.2 .1 .2 .1-.2v.3v-.3v.2l.1-.2 .1 .3v-.3l.1 .2v-.2l.2 .3 .1-.2v.1v-.1l.2 .2v-.3l.1 .2 .1-.2v.2l.1-.2 .1 .2v-.2v.2l.1-.1 .1 .1 .1-.1 .2 .1v-.2l.3 .3v-.3l.1 .3 .2-.3v.3l.1-.3v.3l.1-.2 .1 .1v-.1l.1 .1v-.1l.1 .1v-.2l.2 .3v-.2l.1 .1 .1-.1v.2l.2-.3v.2v-.2l.1 .3 .1-.3v.2v-.1v.1l.1-.1 .1 .1 .1-.2v.3l.1-.3 .1 .3 .1-.3v.2l.2-.1v.3l.4 11.4v-.2v.2l.1-.2v.2l.1-.2 .1 .2 .1-.1 .2 .1 .1-.1v.1l.1-.2 .1 .2v-.2v.2v-.2l.2 .2v-.2v.2l.1-.2 .2 .2v-.2v.2l.1-.2 .1 .3 .1-.3v.2l.1-.2 .2 .2 .1-.2v.2l.1-.2v.1l.2-.1v.2l.1-.2v.2l.1-.2 .1 .2 .3-.2v.2v-.2l.1 .2 .1-.2 .1 .1 .1-.1 .1 .1v-.1v.2v-.2l.2 .2v-.2l.2 .2 .1-.2v.2l.2-.2v.1l.3-.1v.2v-.2l.1 .1 .1-.1v.2l.2-.2 .1 .2 .1-.3 .1 .2v-.2v.2l.1-.1 .1 .1v-.2l.1 .2 .1-.2 .1 .3v-.3l.1 .2v-.2l.1 .2 .1-.1 .1 .1 .2-.1v.1l.1-.2v.2l.1-.1 .1 .1v-.1l.1 .1 .1-.1 .1 .2v-.2l.1 .1v-.1v.1l.2-.1v.1l.1-.1v.2l.1-.2 .2 .2 .1-.3 .1 .3v-.3l.1 .2" fill="none" stroke="#295c75" stroke-width=".35"/>
<path d="M122.6 104.5h16.9v13.9h-16.9z" fill-rule="evenodd" fill="#fff"/>
<path d="M122.6 104.5h16.9v13.9h-16.9zM124.1 107.3h4.3" fill="none" stroke="#000" stroke-width=".35"/>
<path d="M124.1 110h4.3" fill="none" stroke="#f00" stroke-width=".35"/>
<path d="M124.1 112.8h4.3" fill="none" stroke="#008000" stroke-width=".35"/>
<path d="M124.1 115.6h4.3" fill="none" stroke="#295c75" stroke-width=".35"/>
<path d="M19.1 35.2v67.5M107.9 35.2v67.5M196.8 35.2v67.5M19 102.6h177.8" fill="none" stroke="#000" stroke-width=".2"/>
<path d="M23.9 36h79.2v55.3h-79.2z" fill-rule="evenodd" fill="#fff"/>
<path d="M33.1 36.9h66.3v46.9h-66.3zM33.2 38h20.7l9 .2 3.4 .5 2.3 .1 2.4 .6a20.1 20.1 0 0 1 5.3 1.5 2.69 2.69 0 0 1 1.7 1.2 4.5 4.5 0 0 1 2.7 1.9l.3 .2 .7-.2 1 2.4 .3-.1 .4-.4 .3 .1 .7 2.4 .3 .2 .3-1 .4 .3 .6 2.3 .7-.6 .3 .7 .4 1.6 .3 .3 .3-.9h.4l.3 2.5 .3-.2 .4-1.9 .3 1.4 .4 .2 .3-1 .3 2 .4-.4 .3-.1 .7 .8 .3 3 .3-.1 .4-2.4 .3 1.2 .3-1.8 .4 1 .3-2.1 .7 2.5 .3-.6 .3 2.1 .4-.3 .3 2.2 .3-1.3 .4 6.6 .3-1.6 .3 7.7 .4-.5 .3-1.6 .3 15.1M99.2 74.8l-.1-.7-.3 9.6" fill="none" stroke="#000" stroke-width=".35"/>
<g fill="none" stroke="#000" stroke-width=".2">
<path d="M41.1 36.9v46.9M45.9 36.9v46.9M49.2 36.9v46.9M51.8 36.9v46.9M53.9 36.9v46.9M55.7 36.9v46.9M57.3 36.9v46.9M58.6 36.9v46.9M59.9 36.9v46.9M67.9 36.9v46.9M72.6 36.9v46.9M76 36.9v46.9"/>
<path d="M78.6 36.9v46.9M80.7 36.9v46.9M82.5 36.9v46.9M84 36.9v46.9M85.4 36.9v46.9M86.6 36.9v46.9M94.7 36.9v46.9M33.1 48.7h66.3M33.1 72.1h66.3M33.1 60.4h66.3"/>
</g>
<path d="M112.8 36h79.2v55.3h-79.2z" fill-rule="evenodd" fill="#fff"/>
<path d="M122 37h66.3v46.8h-66.3zM188.1 51.2l-1.7-.1-1.8 1.9-1.8-2.6-1.7 .5h-1.7l-1.6-1-1.6 .3-1.5-.9-1.5 .2-1.5-.2-1.4 .1-1.4-.1-2.6 .3-1.3-.2-1.2 .5h-1.2l-1.1 .4-1.1-.1-2.2 .8h-1l-3.8 1.2h-.9l-2.6 .7-1.5 .9h-.8l-1.4 .6h-.7l-1.3-.4-2.4-.4-.6 .1a3 3 0 0 1-2.1 .6l-.5 .2a4.4 4.4 0 0 1-2.2 .6l-.8 .5a18.3 18.3 0 0 0-10.1 8.2l-.6 1-.1 .9h-.2l-.3 .7-.7 1.6-.6 2.7-.5 3.3v-.4l-.4 6.7" fill="none" stroke="#000" stroke-width=".35"/>
<path d="M144.1 37v46.9M166.2 37v46.9M122 54.5h66.3M122 48.7h66.3M122 42.8h66.3M122 78h66.3M122 72.1h66.3M122 66.3h66.3M122 60.4h66.3" fill="none" stroke="#000" stroke-width=".2"/>
<path d="M161.1 78.3h27.2v5.5h-27.2z" fill-rule="evenodd" fill="#fff"/>
<path d="M161.1 78.3h27.2v5.5h-27.2zM162.5 81h4.3" fill="none" stroke="#000" stroke-width=".35"/>
<path d="M19 35.2h177.8" fill="none" stroke="#000" stroke-width=".2"/>
<path d="M19 22h177.8v.5h-177.8z" fill="#000"/>
<g fill="#231f20">
<path d="M172.5 7.6l-.1 .5 .4-.2h.6v.1v2.1l-.2 .4h.9l-.2-.4v-2.1l.1-.1h.5l.5 .2-.2-.5zM174.5 8.3l.2 .3v1.5l-.2 .4h1.8l.2-.6a1.04 1.04 0 0 1-1.3 .2v-.7h.6l.3 .2v-.6l-.3 .2h-.6v-.6l.8-.1 .4 .3-.2-.5zM176.5 8.3l.9 1.1-.9 1.1h.8l-.2-.2 .4-.7 .5 .7-.2 .2h1.5l-.2-.2 .2-.4h.9l.1 .4-.2 .2h1l-.3-.3-.7-1.9h-.5l-.9 2-.8-1 .9-1h-.8l.1 .3-.4 .5-.3-.6 .1-.2zM179.7 8.6l.4 1h-.7zM181.3 8.4a.63 .63 0 0 0-.2 .7 .63 .63 0 0 0 .6 .4l.6 .2 .1 .2a.75 .75 0 0 1-.7 .4 .75 .75 0 0 1-.6-.5l.1 .7 .1-.1a1.11 1.11 0 0 0 1.5-.6 1.13 1.13 0 0 0-1.2-.8l-.1-.4a1.04 1.04 0 0 1 1.2 .2l-.2-.5-.2 .1-.4-.2zM173.2 10.9l.2 .4v2.2l-.2 .4h1l-.3-.4v-2.2l.3-.4zM174.3 11.6l.3 .4v1.5l-.3 .4h.8l-.2-.4v-1.3l1.5 1.7v-1.9l.2-.4h-.7l.2 .4v.9l-1.1-1.3zM177 11.8a.62 .62 0 0 0-.2 .7 .62 .62 0 0 0 .6 .4l.6 .1 .1 .3a.76 .76 0 0 1-.7 .3 .76 .76 0 0 1-.7-.4l.2 .7 .1-.1a1.11 1.11 0 0 0 1.5-.6 1.13 1.13 0 0 0-1.2-.8l-.1-.4a1.04 1.04 0 0 1 1.2 .2l-.2-.6-.2 .1-.5-.1zM178.7 11.6l-.2 .6a.61 .61 0 0 1 .8-.3v1.6l-.2 .4h.9l-.2-.4v-1.6a.63 .63 0 0 1 .7 .3l-.1-.6zM180.6 11.6l.3 .4v1.5l-.3 .4h1l-.2-.2-.1-.8 .6 .2a.76 .76 0 0 0 1.2 .7l-1-1a.58 .58 0 0 0 .6-.5 .58 .58 0 0 0-.5-.6zM181.4 11.9h.1a.45 .45 0 0 1 .5 .1 .45 .45 0 0 1 .1 .5l-.8 .2zM182.9 11.6l.2 .2a2.17 2.17 0 0 0 .3 1.9 .99 .99 0 0 0 1.6-.6v-1.1l.2-.4h-.7l.2 .2a1.92 1.92 0 0 1-.2 1.8 .6 .6 0 0 1-.9-.5v-1.1l.2-.4zM185.4 11.6l.2 .4v1.5l-.2 .4h.7l-.2-.4v-1.4l.8 1.8 .8-1.8v1.4l-.2 .4h.9l-.2-.4v-1.5l.2-.4h-.8l-.6 1.5-.6-1.5zM188.4 11.6l.2 .4v1.5l-.2 .4h1.8l.1-.6a1.04 1.04 0 0 1-1.2 .1v-.6h.5l.4 .2v-.6l-.4 .2h-.5v-.7h.8l.3 .3-.1-.6zM190.5 11.6l.2 .4v1.5l-.2 .4h.7l-.2-.4v-1.3l1.5 1.7v-1.9l.2-.4h-.7l.2 .4v.9l-1.1-1.3zM192.9 11.6l-.1 .6a.61 .61 0 0 1 .7-.3l.1 1.6-.3 .4h1l-.3-.4 .1-1.6a.63 .63 0 0 1 .7 .3l-.1-.6zM195.2 11.8a.62 .62 0 0 0-.2 .7 .62 .62 0 0 0 .6 .4l.6 .1 .1 .3a.76 .76 0 0 1-.7 .3 .76 .76 0 0 1-.6-.4l.1 .7 .1-.1a1.11 1.11 0 0 0 1.6-.6 1.13 1.13 0 0 0-1.3-.8l-.1-.4a1.04 1.04 0 0 1 1.2 .2l-.1-.6-.2 .1-.5-.1z"/>
<path d="M166.2 6.3v2.6h-1.9v.4l.8 .9a.91 .91 0 0 0 1 .8 .56 .56 0 0 1 .5-.3 .56 .56 0 0 1 .5 .3l.4 .8a1.53 1.53 0 0 0 1.9 1.2 1.54 1.54 0 0 1 1-2.1l.9-.3v-1.4a1.52 1.52 0 0 1-.4-1.6h-1.3l-.2 .8h.5l-.2 .8h-.5l-.1 1v.2l.4 .1-.2 .8a1.93 1.93 0 0 1-1.6-.3l.3-1.8h-.5l.2-.8h.4l.2-.8h-.4v-1.3zM168.6 7.6l-.6 2.9h.7l.6-2.9zM168.8 6.6l-.1 .7h.6l.2-.7z"/>
</g>
<g font-size="3.9">
<text x="19" y="29.3">7.8</text>
<text x="27.9" y="29.3">Typical Characteristics</text>
</g>
<text font-size="3.5" x="19" y="17.3">TPD6S300</text>
<g font-size="2.8">
<text x="52.2" y="100.9">Figure 1. SBU S21 BW</text>
<text x="139.9" y="100.9">Figure 2. SBU Crosstalk</text>
<text x="44.9" y="168.3">Figure 3. SBU Short-to-V</text>
<text x="83.5" y="168.3">20 V</text>
<text x="134.7" y="168.3">Figure 4. SBU Short-to-V</text>
<text x="173.2" y="168.3">5 V</text>
<text x="48.7" y="235.7">Figure 5. SBU R</text>
<text x="74.2" y="235.7">Flatness</text>
<text x="119.3" y="235.7">Figure 6. SBU IEC 61000-4-2</text>
<text x="158" y="235.7">4-kV Response Waveform</text>
<text x="19" y="263.6">10</text>
<text x="87.2" y="268.9">Product Folder Links: TPD6S300</text>
</g>
<text font-size="2.8" fill="#0000c8" x="29.6" y="263.6">Submit Documentation Feedback</text>
<g font-size="2.5">
<text x="19" y="21.4">SLVSDK3C –SEPTEMBER 2016–REVISED JANUARY 2017</text>
<text x="181.8" y="21.4">www.ti.com</text>
<text x="134.2" y="263.6">Copyright © 2016–2017, Texas Instruments Incorporated</text>
</g>
<g font-size="2.4">
<text x="30.7" y="37.7">0</text>
<text x="119.6" y="37.8">0</text>
<text x="117.4" y="43.6">-10</text>
<text x="29.8" y="49.5">-3</text>
<text x="117.4" y="49.5">-20</text>
<text x="117.4" y="55.3">-30</text>
<text x="29.8" y="61.2">-6</text>
<text x="117.4" y="61.2">-40</text>
<text x="26.2" y="70.6" transform="rotate(-90 26.2 70.6)">Insertion Loss (dB)</text>
<text x="115.1" y="68.1" transform="rotate(-90 115.1 68.1)">Crosstalk (dB)</text>
<text x="117.4" y="67.1">-50</text>
<text x="29.8" y="72.9">-9</text>
<text x="117.4" y="72.9">-60</text>
<text x="117.4" y="78.8">-70</text>
<text x="168.3" y="81.9">SBUx to C_SBUx</text>
<text x="28.5" y="84.6">-12</text>
<text x="30.2" y="87.4">1E+7</text>
<text x="57" y="87.4">1E+8</text>
<text x="83.8" y="87.4">1E+9</text>
<text x="96.6" y="87.4">3E+9</text>
<text x="117.4" y="84.6">-80</text>
<text x="121.3" y="87.4">0</text>
<text x="141.2" y="87.4">1E+9</text>
<text x="163.3" y="87.4">2E+9</text>
<text x="185.4" y="87.4">3E+9</text>
<text x="57.9" y="90.2">Frequency (Hz)</text>
<text x="146.7" y="90.2">Frequency (Hz)</text>
<text x="28" y="105.3">30.5</text>
<text x="116.9" y="105.3">10.5</text>
<text x="28" y="111.2">26.5</text>
<text x="28" y="108.2">28.5</text>
<text x="40.9" y="108.1">V</text>
<text x="40.9" y="110.9">I</text>
<text x="40.9" y="113.7">V</text>
<text x="118.2" y="113.1">8.5</text>
<text x="129.8" y="108.1">V</text>
<text x="129.8" y="110.9">I</text>
<text x="129.8" y="113.7">V</text>
<text x="28" y="119.9">20.5</text>
<text x="28" y="117">22.5</text>
<text x="28" y="114.1">24.5</text>
<text x="40.9" y="116.4">V</text>
<text x="129.8" y="116.4">V</text>
<text x="28" y="125.8">16.5</text>
<text x="28" y="122.8">18.5</text>
<text x="118.2" y="120.9">6.5</text>
<text x="28" y="131.6">12.5</text>
<text x="28" y="128.7">14.5</text>
<text x="118.2" y="128.7">4.5</text>
<text x="28" y="134.5">10.5</text>
<text x="29.3" y="137.4">8.5</text>
<text x="118.2" y="136.5">2.5</text>
<text x="25.7" y="141.7" transform="rotate(-90 25.7 141.7)">Voltage (V) or Current (A)</text>
<text x="29.3" y="143.3">4.5</text>
<text x="29.3" y="140.4">6.5</text>
<text x="114.6" y="141.7" transform="rotate(-90 114.6 141.7)">Voltage (V) or Current (A)</text>
<text x="29.3" y="149.1">0.5</text>
<text x="29.3" y="146.2">2.5</text>
<text x="118.2" y="144.2">0.5</text>
<text x="28.5" y="152">-1.5</text>
<text x="31" y="154.8">-0.05</text>
<text x="40.1" y="154.8">0.2</text>
<text x="47.5" y="154.8">0.45</text>
<text x="56.3" y="154.8">0.7</text>
<text x="63.7" y="154.8">0.95</text>
<text x="72.4" y="154.8">1.2</text>
<text x="79.8" y="154.8">1.45</text>
<text x="88.5" y="154.8">1.7</text>
<text x="95.9" y="154.8">1.95</text>
<text x="117.4" y="152">-1.5</text>
<text x="120.6" y="154.8">-2.2</text>
<text x="127.1" y="154.8">-0.2</text>
<text x="134.1" y="154.8">1.8</text>
<text x="140.6" y="154.8">3.8</text>
<text x="147.2" y="154.8">5.8</text>
<text x="153.7" y="154.8">7.8</text>
<text x="160.3" y="154.8">9.8</text>
<text x="166.1" y="154.8">11.8</text>
<text x="172.7" y="154.8">13.8</text>
<text x="179.2" y="154.8">15.8</text>
<text x="185.8" y="154.8">17.8</text>
<text x="61.7" y="157.6">Time (Ps)</text>
<text x="150.6" y="157.6">Time (Ps)</text>
<text x="29.7" y="172.7">7</text>
<text x="117.4" y="172.5">140</text>
<text x="39.2" y="175.5">-40q</text>
<text x="39.2" y="178.3">25qC</text>
<text x="43.7" y="175.5">C</text>
<text x="117.4" y="176.8">120</text>
<text x="29.7" y="182.1">6</text>
<text x="39.2" y="181.1">85qC</text>
<text x="39.2" y="183.8">125</text>
<text x="43.3" y="183.8">qC</text>
<text x="117.4" y="181.1">100</text>
<text x="118.7" y="185.3">80</text>
<text x="29.7" y="191.4">5</text>
<text x="118.7" y="189.6">60</text>
<text x="118.7" y="193.8">40</text>
<text x="27.4" y="200" transform="rotate(-90 27.4 200)">RON (:)</text>
<text x="29.7" y="200.7">4</text>
<text x="115.1" y="201.2" transform="rotate(-90 115.1 201.2)">Voltage (V)</text>
<text x="118.7" y="198.1">20</text>
<text x="120.1" y="202.4">0</text>
<text x="117.9" y="206.6">-20</text>
<text x="29.7" y="210.1">3</text>
<text x="117.9" y="215.1">-60</text>
<text x="117.9" y="210.9">-40</text>
<text x="179.5" y="213.9">C_SBU</text>
<text x="29.7" y="219.4">2</text>
<text x="117.9" y="219.4">-80</text>
<text x="179.5" y="216.7">SBU</text>
<text x="31.4" y="222.2">0</text>
<text x="35.9" y="222.2">0.3</text>
<text x="41.4" y="222.2">0.6</text>
<text x="46.9" y="222.2">0.9</text>
<text x="52.5" y="222.2">1.2</text>
<text x="58" y="222.2">1.5</text>
<text x="60" y="225">V</text>
<text x="63.5" y="222.2">1.8</text>
<text x="67" y="225">(V)</text>
<text x="69" y="222.2">2.1</text>
<text x="74.5" y="222.2">2.4</text>
<text x="80" y="222.2">2.7</text>
<text x="86.5" y="222.2">3</text>
<text x="91" y="222.2">3.3</text>
<text x="96.5" y="222.2">3.6</text>
<text x="120.7" y="222.2">-10</text>
<text x="127.3" y="222.2">0</text>
<text x="132.2" y="222.2">10</text>
<text x="137.7" y="222.2">20</text>
<text x="143.2" y="222.2">30</text>
<text x="148.7" y="222.2">40</text>
<text x="150.4" y="225">Time (ns)</text>
<text x="154.2" y="222.2">50</text>
<text x="159.7" y="222.2">60</text>
<text x="165.2" y="222.2">70</text>
<text x="170.7" y="222.2">80</text>
<text x="176.3" y="222.2">90</text>
<text x="181.1" y="222.2">100 110</text>
</g>
<g font-size="2.1">
<text x="78.2" y="168.8">BUS</text>
<text x="167.9" y="168.8">BUS</text>
<text x="70.2" y="236.2">ON</text>
</g>
<g font-size="1.8" fill="#999">
<text x="98.8" y="91.3">D016</text>
<text x="187.7" y="91.3">D017</text>
<text x="99.3" y="158.6">D014</text>
<text x="188.2" y="158.6">D014</text>
<text x="97.6" y="226">D014</text>
<text x="188" y="226">D001</text>
</g>
<g font-size="1.8">
<text x="41.6" y="111.3">C_SBU1</text>
<text x="42.5" y="108.6">C_SBU1</text>
<text x="130.5" y="111.3">C_SBU1</text>
<text x="131.4" y="108.6">C_SBU1</text>
<text x="42.5" y="114.1">SBU1</text>
<text x="42.5" y="116.9">/FLT</text>
<text x="131.4" y="114.1">SBU1</text>
<text x="131.4" y="116.9">/FLT</text>
<text x="61.6" y="225.4">SBU1</text>
</g>
</svg>
